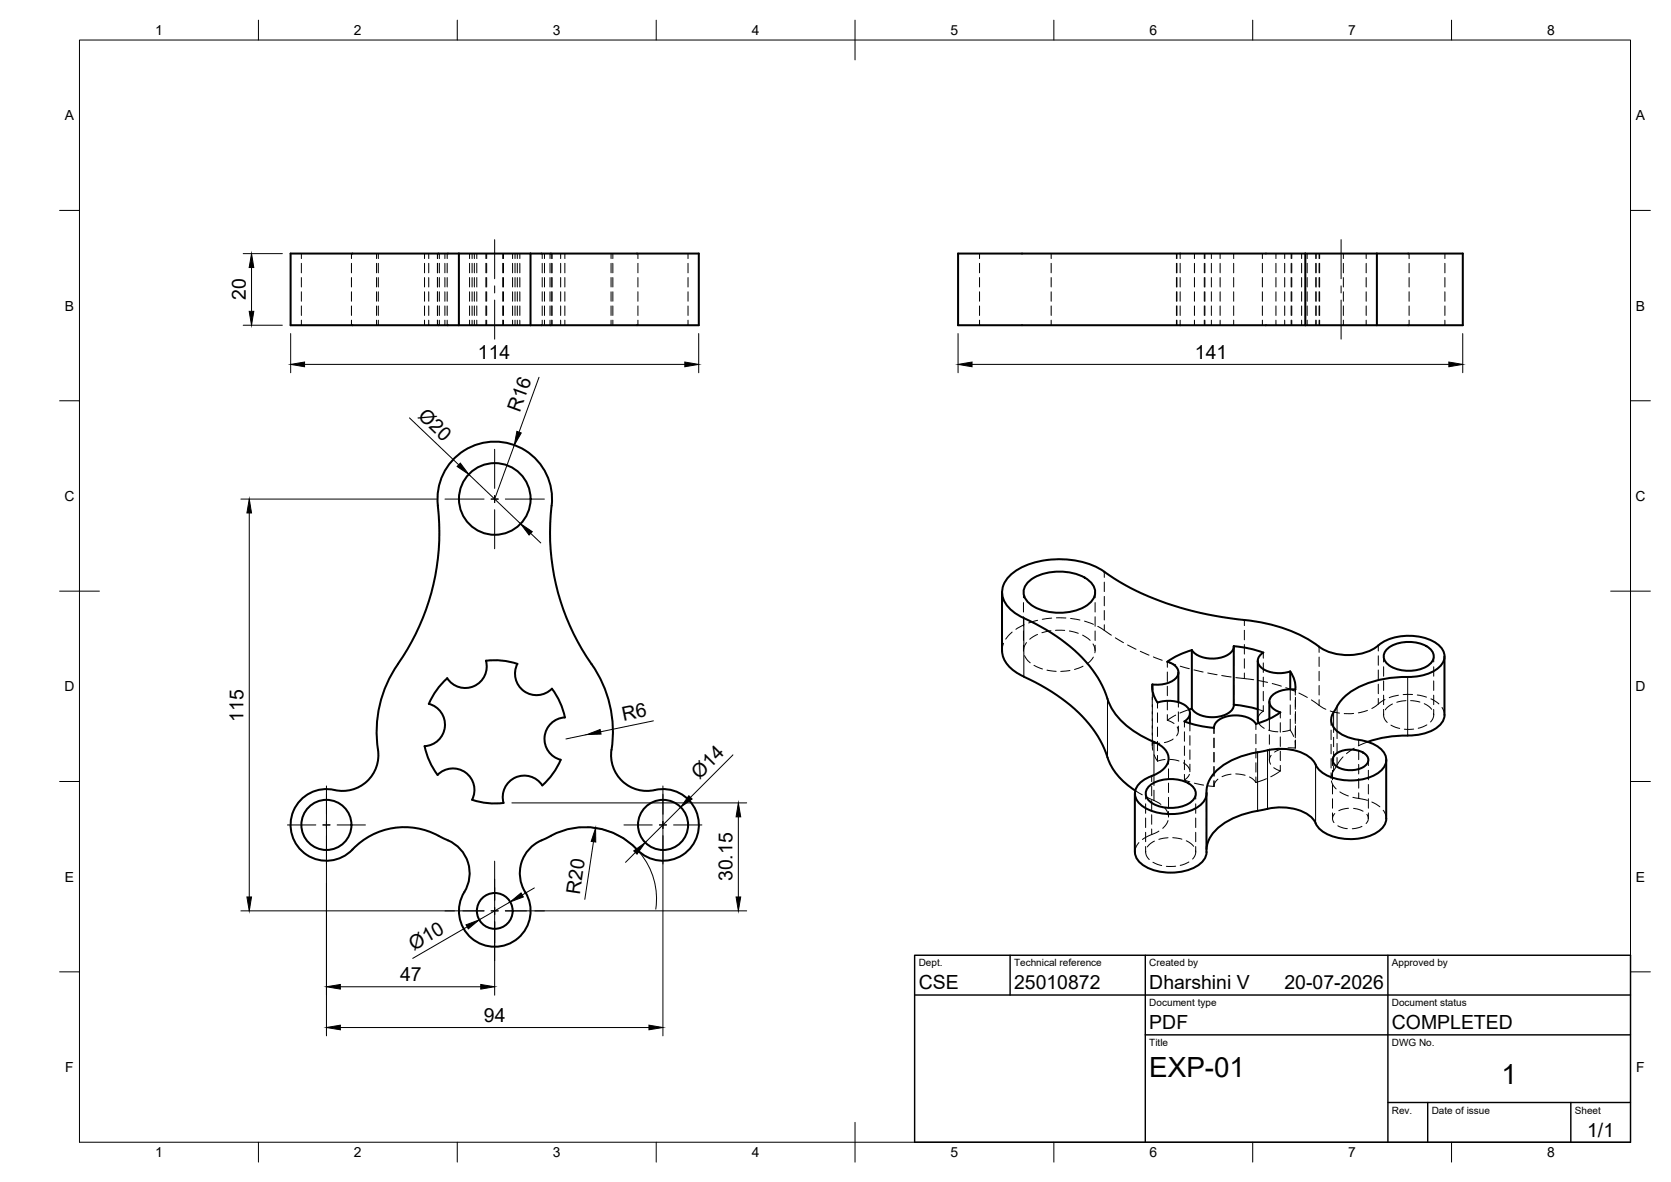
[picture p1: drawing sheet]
<svg xmlns="http://www.w3.org/2000/svg" width="420mm" height="297mm" viewBox="0 0 420 297" stroke-linecap="round" stroke-linejoin="round" font-family="sans-serif">
<!-- layer: Hidden -->
<g fill="none" stroke="#000" stroke-width=".25">
<path d="M75.8 63.7v1.3M75.8 66.2v2.4M75.8 69.8v2.3M75.8 73.3v2.4M75.8 76.9v2.4M88.4 63.7v1.3M88.4 66.2v2.4M88.4 69.8v2.3M88.4 73.3v2.4M88.4 76.9v2.4M94.7 63.7v1.3M94.7 66.2v2.4"/>
<path d="M94.7 69.8v2.3M94.7 73.3v2.4M94.7 76.9v2.4M95.1 63.7v1.3M95.1 66.2v2.4M95.1 69.8v2.3M95.1 73.3v2.4M95.1 76.9v2.4M106.7 63.7v1.3M106.7 66.2v2.4M106.7 69.8v2.3M106.7 73.3v2.4"/>
<path d="M106.7 76.9v2.4M107.8 63.7v1.3M107.8 66.2v2.4M107.8 69.8v2.3M107.8 73.3v2.4M107.8 76.9v2.4M110 63.7v1.3M110 66.2v2.4M110 69.8v2.3M110 73.3v2.4M110 76.9v2.4M110.5 63.7v1.3"/>
<path d="M110.5 66.2v2.4M110.5 69.8v2.3M110.5 73.3v2.4M110.5 76.9v2.4M111.9 63.7v1.3M111.9 66.2v2.4M111.9 69.8v2.3M111.9 73.3v2.4M111.9 76.9v2.4M112.4 63.7v1.3M112.4 66.2v2.4M112.4 69.8v2.3"/>
<path d="M112.4 73.3v2.4M112.4 76.9v2.4M118.1 63.7v1.3M118.1 66.2v2.4M118.1 69.8v2.3M118.1 73.3v2.4M118.1 76.9v2.4M118.7 63.7v1.3M118.7 66.2v2.4M118.7 69.8v2.3M118.7 73.3v2.4M118.7 76.9v2.4"/>
<path d="M119.3 63.7v1.3M119.3 66.2v2.4M119.3 69.8v2.3M119.3 73.3v2.4M119.3 76.9v2.4M119.9 63.7v1.3M119.9 66.2v2.4M119.9 69.8v2.3M119.9 73.3v2.4M119.9 76.9v2.4M122.2 63.7v1.3M122.2 66.2v2.4"/>
<path d="M122.2 69.8v2.3M122.2 73.3v2.4M122.2 76.9v2.4M122.4 63.7v1.3M122.4 66.2v2.4M122.4 69.8v2.3M122.4 73.3v2.4M122.4 76.9v2.4M126.4 63.7v1.3M126.4 66.2v2.4M126.4 69.8v2.3M126.4 73.3v2.4"/>
<path d="M126.4 76.9v2.4M126.6 63.7v1.3M126.6 66.2v2.4M126.6 69.8v2.3M126.6 73.3v2.4M126.6 76.9v2.4M128.9 63.7v1.3M128.9 66.2v2.4M128.9 69.8v2.3M128.9 73.3v2.4M128.9 76.9v2.4M129.5 63.7v1.3"/>
<path d="M129.5 66.2v2.4M129.5 69.8v2.3M129.5 73.3v2.4M129.5 76.9v2.4M130.1 63.7v1.3M130.1 66.2v2.4M130.1 69.8v2.3M130.1 73.3v2.4M130.1 76.9v2.4M130.7 63.7v1.3M130.7 66.2v2.4M130.7 69.8v2.3"/>
<path d="M130.7 73.3v2.4M130.7 76.9v2.4M136.3 63.7v1.3M136.3 66.2v2.4M136.3 69.8v2.3M136.3 73.3v2.4M136.3 76.9v2.4M136.9 63.7v1.3M136.9 66.2v2.4M136.9 69.8v2.3M136.9 73.3v2.4M136.9 76.9v2.4"/>
<path d="M138.3 63.7v1.3M138.3 66.2v2.4M138.3 69.8v2.3M138.3 73.3v2.4M138.3 76.9v2.4M138.7 63.7v1.3M138.7 66.2v2.4M138.7 69.8v2.3M138.7 73.3v2.4M138.7 76.9v2.4M138.8 63.7v1.3M138.8 66.2v2.4"/>
<path d="M138.8 69.8v2.3M138.8 73.3v2.4M138.8 76.9v2.4M141 63.7v1.3M141 66.2v2.4M141 69.8v2.3M141 73.3v2.4M141 76.9v2.4M142 63.7v1.3M142 66.2v2.4M142 69.8v2.3M142 73.3v2.4"/>
<path d="M142 76.9v2.4M153.6 63.7v1.3M153.6 66.2v2.4M153.6 69.8v2.3M153.6 73.3v2.4M153.6 76.9v2.4M154.1 63.7v1.3M154.1 66.2v2.4M154.1 69.8v2.3M154.1 73.3v2.4M154.1 76.9v2.4M160.4 63.7v1.3"/>
<path d="M160.4 66.2v2.4M160.4 69.8v2.3M160.4 73.3v2.4M160.4 76.9v2.4M173 63.7v1.3M173 66.2v2.4M173 69.8v2.3M173 73.3v2.4M173 76.9v2.4M246.3 63.7v1.3M246.3 66.2v2.4M246.3 69.8v2.3"/>
<path d="M246.3 73.3v2.4M246.3 76.9v2.4M264.3 63.7v1.3M264.3 66.2v2.4M264.3 69.8v2.3M264.3 73.3v2.4M264.3 76.9v2.4M295.8 63.7v1.3M295.8 66.2v2.4M295.8 69.8v2.3M295.8 73.3v2.4M295.8 76.9v2.4"/>
<path d="M295.9 63.7v1.3M295.9 66.2v2.4M295.9 69.8v2.3M295.9 73.3v2.4M295.9 76.9v2.4M296.7 63.7v1.3M296.7 66.2v2.4M296.7 69.8v2.3M296.7 73.3v2.4M296.7 76.9v2.4M300.3 63.7v1.3M300.3 66.2v2.4"/>
<path d="M300.3 69.8v2.3M300.3 73.3v2.4M300.3 76.9v2.4M302.8 63.7v1.3M302.8 66.2v2.4M302.8 69.8v2.3M302.8 73.3v2.4M302.8 76.9v2.4M303 63.7v1.3M303 66.2v2.4M303 69.8v2.3M303 73.3v2.4"/>
<path d="M303 76.9v2.4M304.6 63.7v1.3M304.6 66.2v2.4M304.6 69.8v2.3M304.6 73.3v2.4M304.6 76.9v2.4M306.8 63.7v1.3M306.8 66.2v2.4M306.8 69.8v2.3M306.8 73.3v2.4M306.8 76.9v2.4M310.2 63.7v1.3"/>
<path d="M310.2 66.2v2.4M310.2 69.8v2.3M310.2 73.3v2.4M310.2 76.9v2.4M317.4 63.7v1.3M317.4 66.2v2.4M317.4 69.8v2.3M317.4 73.3v2.4M317.4 76.9v2.4M320.8 63.7v1.3M320.8 66.2v2.4M320.8 69.8v2.3"/>
<path d="M320.8 73.3v2.4M320.8 76.9v2.4M323 63.7v1.3M323 66.2v2.4M323 69.8v2.3M323 73.3v2.4M323 76.9v2.4M324.7 63.7v1.3M324.7 66.2v2.4M324.7 69.8v2.3M324.7 73.3v2.4M324.7 76.9v2.4"/>
<path d="M324.8 63.7v1.3M324.8 66.2v2.4M324.8 69.8v2.3M324.8 73.3v2.4M324.8 76.9v2.4M327.3 63.7v1.3M327.3 66.2v2.4M327.3 69.8v2.3M327.3 73.3v2.4M327.3 76.9v2.4M328.7 63.7v1.3M328.7 66.2v2.4"/>
<path d="M328.7 69.8v2.3M328.7 73.3v2.4M328.7 76.9v2.4M330.9 63.7v1.3M330.9 66.2v2.4M330.9 69.8v2.3M330.9 73.3v2.4M330.9 76.9v2.4M331.7 63.7v1.3M331.7 66.2v2.4M331.7 69.8v2.3M331.7 73.3v2.4"/>
<path d="M331.7 76.9v2.4M331.8 63.7v1.3M331.8 66.2v2.4M331.8 69.8v2.3M331.8 73.3v2.4M331.8 76.9v2.4M337.8 63.7v1.3M337.8 66.2v2.4M337.8 69.8v2.3M337.8 73.3v2.4M337.8 76.9v2.4M343.5 63.7v1.3"/>
<path d="M343.5 66.2v2.4M343.5 69.8v2.3M343.5 73.3v2.4M343.5 76.9v2.4M354.3 63.7v1.3M354.3 66.2v2.4M354.3 69.8v2.3M354.3 73.3v2.4M354.3 76.9v2.4M363.3 63.7v1.3M363.3 66.2v2.4M363.3 69.8v2.3"/>
<path d="M363.3 73.3v2.4M363.3 76.9v2.4M75.8 80.5v1.2M88.4 80.5v1.2M94.7 80.5v1.2M95.1 80.5v1.2M106.7 80.5v1.2M107.8 80.5v1.2M110 80.5v1.2M110.5 80.5v1.2M111.9 80.5v1.2M112.4 80.5v1.2"/>
<path d="M118.1 80.5v1.2M118.7 80.5v1.2M119.3 80.5v1.2M119.9 80.5v1.2M122.2 80.5v1.2M122.4 80.5v1.2M126.4 80.5v1.2M126.6 80.5v1.2M128.9 80.5v1.2M129.5 80.5v1.2M130.1 80.5v1.2M130.7 80.5v1.2"/>
<path d="M136.3 80.5v1.2M136.9 80.5v1.2M138.3 80.5v1.2M138.7 80.5v1.2M138.8 80.5v1.2M141 80.5v1.2M142 80.5v1.2M153.6 80.5v1.2M154.1 80.5v1.2M160.4 80.5v1.2M173 80.5v1.2M246.3 80.5v1.2"/>
<path d="M264.3 80.5v1.2M295.8 80.5v1.2M295.9 80.5v1.2M296.7 80.5v1.2M300.3 80.5v1.2M302.8 80.5v1.2M303 80.5v1.2M304.6 80.5v1.2M306.8 80.5v1.2M310.2 80.5v1.2M317.4 80.5v1.2M320.8 80.5v1.2"/>
<path d="M323 80.5v1.2M324.7 80.5v1.2M324.8 80.5v1.2M327.3 80.5v1.2M328.7 80.5v1.2M330.9 80.5v1.2M331.7 80.5v1.2M331.8 80.5v1.2M337.8 80.5v1.2M343.5 80.5v1.2M354.3 80.5v1.2M363.3 80.5v1.2"/>
<path d="M254.5 158.8l-1.6 1.8M257.3 148.8v1.4M257.3 151.4v2.4M257.3 155v2.4M257.3 158.6v2.4M257.5 157l-2.1 1.1M260.9 159.4l-2 1.2M260.9 155.9l-2.3 .7M264.2 158.5l-2.2 .5M264.4 155.3l-2.3 .3M265.4 158.4h2.3M265.6 155.3h2.4"/>
<path d="M268.9 158.6l2.2 .6M269.2 155.4l2.3 .4M272.2 159.6l1.9 1.3M272.7 156.1l2.2 .8M275.4 148.8v1.4M275.4 151.4v2.4M275.4 155v2.4M275.4 158.6v2.4M276 157.4l3.4 2.2M252.3 161.7l-.4 1.8M257.3 162.1v1.4M257.6 164.8l.8 1.2 .6 .6"/>
<path d="M258.1 161.5l-.6 1.1-.2 1M260 167.2l2.1 .9M263.2 168.4l2.4 .3M269 168.5l-2.3 .2M272.3 167.4l-2.1 .8M274.8 161.8l.5 .9v1.3M274.9 165.1l-.7 1-.9 .7M275.4 162.1v1.4M280.4 160.3l2.1 1.2M283.5 162.1l2.1 1.1M286.7 163.7l2.2 .9M289.7 172.7v14.7"/>
<path d="M290 165.1l2.2 .8M291 176.5v1.5M291 179.1v2.4M293.3 166.3l2.3 .8M293.5 166.3v1.4M293.5 168.9v2.4M293.5 172.5v2.3M293.5 176v2.4M293.5 179.6v1.4M295.6 179.7l-2.1 1.3M296.3 176.5v1.2M296.3 178.9v2.4"/>
<path d="M296.8 167.4l2.2 .6M299 178.3l-2.3 .9M300.2 168.3l2.3 .6M303.7 169.1l2.3 .5M307.2 169.8l2.4 .3M310.2 177.1h.1M310.2 162.4v1.4M310.2 165v2.4M310.2 168.6v2.3M310.2 172.1v2.4M310.2 175.7v1.5M310.7 170.3l4.5 .5"/>
<path d="M316.3 178.3l1.3 .4M316.4 171l2.3 .5M317.6 178.7l-1 1-.3 1.1M317.6 164v1.4M317.6 166.6v2.4M317.6 170.2v2.4M317.6 173.7v2.4M317.6 177.3v1.4M319.9 171.8l2.3 .6M321.9 179v1.4M323.3 172.8l2.2 .9M324.4 173.2v2.8"/>
<path d="M324.4 177.2v2.3M325.7 173.3v1.4M325.7 175.9v2.4M325.7 179.4v2.4M325.7 172.7v1.4M325.7 175.2v2.4M325.7 178.8v2.4M326.6 174.2l2.1 1.1M329.7 175.9l3.7 2.4M334.5 178.7l2.3 .5M340.4 179.3h-2.4M343.8 178.5l-2.3 .6"/>
<path d="M347.9 165v1.4M347.9 167.6v2.3M347.9 171.1v2.4M347.9 174.7v2.4M347.9 178.3v1.4M347.9 179.5l.1 1 .8 1.1M348.2 175.8l-3.3 2.2M350.1 176.9l-1.1 .8-.7 .7M351.6 174.7l-2.3 .6M353.5 176.1l-2.3 .4M354.7 176.1l2.3 .3M355.2 174.5h-2.4"/>
<path d="M356.4 174.7l2.3 .5M358.1 176.8l1.2 .8 .7 .7M359.8 175.6l2 1.3M360.4 179.3v1l-.7 1.1M360.5 165v1.4M360.5 167.6v2.3M360.5 171.1v2.4M360.5 174.7v2.4M360.5 178.3v1.4M362.6 177.8l.4 .9 .2 1M285.5 198.7l1.7 1M288.1 199.4v1.4"/>
<path d="M290.2 189.7l.8 1.6M291 182.7v2.4M291 186.3v2.4M291 189.9v1.4M291.6 186.8h-1.8l.1 1.7M292.9 190.9l-1.9 .4M293.5 181l1.7 .8M293.8 190.6v1.4M293.8 193.2v2.4M293.8 196.8v2.4M294.1 190.8l2.4 .4M295 185.7l-2.2 .9"/>
<path d="M296 182.7l.3 1.2-.5 1M296.3 182.5v1.2M297.6 191.7l.9 .8 .6 .9M297.8 196l1.4 .5M297.8 181.3v1.4M297.8 183.9v2.4M297.8 187.5v2.4M297.8 191v2.4M297.8 194.6v1.4M299.1 194.6l-.5 .8-.8 .6M299.2 181.8v1.9M299.2 184.9v2.4"/>
<path d="M299.2 188.5v2.3M299.2 192v1.9M300.3 196.8l2.3 .5M300.7 199.4v1.4M303.4 199v1.4M303.8 197.5l1.4 .1M305.2 182.9v1.4M305.2 185.5v2.4M305.2 189.1v2.4M305.2 192.6v2.4M305.2 196.2v1.4M306.2 195.8l-.6 .7-.4 1.1"/>
<path d="M309.5 194.6l-2.2 .6M310.7 194.5l2.4 .3M314.2 195.3l1 .6 .6 .7M315.8 181.9v1.4M315.8 184.5v2.4M315.8 188.1v2.4M315.8 191.7v2.3M315.8 195.2v1.4M316.5 181.7l.5 .7 .9 .6M318.4 195.7l-2.6 .9M319 183.5l2.3 .4M319.2 180.7v2.8"/>
<path d="M319.2 184.7v2.3M319.2 188.2v2.8M319.6 189.8l-.4 1.1 .3 1.2M320.3 192.9l1.6 .8M321.9 193.7l-2.4 1.5M321.9 181.6v2.4M321.9 185.2v2.4M321.9 188.8v2.3M321.9 192.3v1.4M322.7 188.1l-2.2 .9M323.8 187.9l1.9 .1M324.4 183.5l-1.9 .4"/>
<path d="M324.4 183.5l.9 1.6M324.4 180.7v2.8M325.6 186.2l.1 1.8M325.7 183v2.4M325.7 186.6v1.4M325.7 182.4v2.4M325.7 186v1.4M334.7 180.9v1.4M334.7 183.5v2.4M334.7 187.1v2.3M334.7 190.6v2.4M334.7 194.2v1.4"/>
<path d="M334.8 196.2l.3 .9 .9 1.2M335 191v1.4M335 193.6v2.4M335 197.2v2.3M336.9 199l2.1 1M337.7 190.2l-1.1 1.4-1.6 2.6-.2 .9M340.5 188l-1.9 1.4M343.9 186.4l-2.4 1M344.1 191v1.4M344.1 193.6v2.4M344.1 197.2v2.3M349.7 182.2l2.2 .9"/>
<path d="M355.5 183.2h-2.4M358.8 182.2l-2.2 .8M286.4 211.8l-.7 .9-.4 1.4M288.1 202v2.4M288.1 205.6v2.4M288.1 209.2v2.3M288.1 212.7v1.4M288.1 213.9l.1 1 .8 1.1M288.3 200.3l3.6 1.8M289.9 216.7l2.2 .8M290.3 211.4l-1.2 .7-.6 .7M291.4 208.9l-4.1 2.1"/>
<path d="M292.8 202.9l.7 1 .3 1.1M293.7 210.5l-2.3 .4M293.7 206.2l-.5 1-.8 1M293.8 200.4v2.3M293.8 203.9v1.4M294.9 210.5l2.3 .4M295.6 217.7h-2.3M298.3 211.3l1.2 .7 .6 .7M298.9 216.6l-2.1 .9M300.6 213.7l-.1 1.1-.6 1.1M300.7 202v2.4M300.7 205.6v2.4"/>
<path d="M300.7 209.2v2.3M300.7 212.7v1.4M303.4 201.6v2.4M303.4 205.2v2.3M303.4 208.7v2.4M303.4 212.3v1.8M335 200.7v2.4M335 204.3v1.4M335.6 204.5a1.6 1.6 0 0 0-.2 2.2M336.4 207.5l1.5 .6 .9 .1M339.1 203.1l-1.5 .3-1 .3M340.2 200.4l3.6 .7"/>
<path d="M340.3 203.1l2.4 .8M342.5 207.7l-2.5 .6M343.7 204.7a1.68 1.68 0 0 1-.2 2.3M344.1 200.7v2.4M344.1 204.3v1.4M344.9 201.6l2.1 1.2M347.8 203.6l.6 1.1 .2 1"/>
</g>
<!-- layer: Visible -->
<g fill="none" stroke="#000" stroke-width=".51">
<path d="M115.4 63.7h-42.3v18h42.3M115.4 63.7h18M115.4 63.7v18M133.4 63.7h42.3v18h-42.3M133.4 63.7v18M328.2 63.7h-87.3v18h87.3M328.2 63.7h18M328.2 63.7v18M346.2 63.7h21.6v18h-21.6M346.2 63.7v18M115.4 81.7h18M328.2 81.7h18"/>
<path d="M110.1 127.1a58.1 58.1 0 0 1-10.9 41 30.1 30.1 0 0 0-4.1 21.2 9.2 9.2 0 0 1-12.1 9 9 9 0 0 0-9.4 12.1 9 9 0 0 0 15 3.1 18.2 18.2 0 0 1 23.1-2.7 9.2 9.2 0 0 1 4.5 14.3 9 9 0 0 0 9.2 12.8 9 9 0 0 0 6.2-14.5 9.1 9.1 0 0 1 5.5-12.6 18.4 18.4 0 0 1 23.9 3.4 9 9 0 0 0 14.6-5.3 9 9 0 0 0-11.8-10.2 9.2 9.2 0 0 1-9.8-11.8 30.4 30.4 0 0 0-6.5-21.9 57.6 57.6 0 0 1-8.8-37.9M138.7 127.1a14.4 14.4 0 0 0-14.3-16.1 14.4 14.4 0 0 0-14.3 16.1M251.9 148.8v14.7M257.4 155.3a42.4 42.4 0 0 1 18.7 15l1.6 3.2a17.5 17.5 0 0 0 9.7 11.7l1.4 .6a8.3 8.3 0 0 1 4.6 3.1 3.5 3.5 0 0 1-1.4 4.8l-2.4 1.3a5.8 5.8 0 0 0-4.2 4.2 5.3 5.3 0 0 0 4.2 4.6 13.4 13.4 0 0 0 12.5-1.8 4.2 4.2 0 0 0 1.3-3.7 9.6 9.6 0 0 1 5.6-6.8 23.1 23.1 0 0 1 7.2-2.5M257.4 155.3a8.4 8.4 0 0 1-5.4-5.8 6.4 6.4 0 0 1 3.3-6 21.9 21.9 0 0 1 22.4 .2 71.9 71.9 0 0 0 33.3 11.9 39.6 39.6 0 0 1 22 7.7 13.5 13.5 0 0 0 14.3-1.6 13.6 13.6 0 0 1 14.2 .2 3.6 3.6 0 0 1-.5 6.4 14.6 14.6 0 0 1-8.8 1.8 22.8 22.8 0 0 0-13.9 4.8 10.3 10.3 0 0 0-2.5 3.4 3.7 3.7 0 0 0 1 5.9l2.2 1.1 1.7 .5a9.9 9.9 0 0 1 7.3 3.4 3.5 3.5 0 0 1-1.2 4.9 13.5 13.5 0 0 1-14.5-.1l-1.1-1.2-.4-.6M258.4 146.4a12.6 12.6 0 0 1 11.4-2.4 7.6 7.6 0 0 1 5.4 3.7 3.9 3.9 0 0 1-2.5 4.8 13.8 13.8 0 0 1-13.6-.6 3.5 3.5 0 0 1-.7-5.5zM122.2 166a5.4 5.4 0 0 1-3 6.4 5.4 5.4 0 0 1-6.8-2 18.6 18.6 0 0 0-4.6 6.5 5.4 5.4 0 0 1 4.1 5.8 5.4 5.4 0 0 1-5.1 4.8M122.2 166a18 18 0 0 1 7.9 .8 5.4 5.4 0 0 0 1.7 6.9 5.4 5.4 0 0 0 7-.6 18 18 0 0 1 3.2 7.2 5.4 5.4 0 0 0-5.1 4.9 5.4 5.4 0 0 0 4.1 5.7 17.8 17.8 0 0 1-4.6 6.5 5.4 5.4 0 0 0-6.8-2 5.4 5.4 0 0 0-3 6.4 18 18 0 0 1-7.9-.8M252 163.5a7.2 7.2 0 0 0 4.5 6l.9 .5M257.4 170.1a42 42 0 0 1 18.7 14.9l1.6 3.2a16.7 16.7 0 0 0 4.3 7.7l3.5 2.8M289.8 172v1.3M289.8 172l.1 2 .4 1.3 .7 1.2a7.9 7.9 0 0 1 7.5 1.2 2.16 2.16 0 0 1-.7 3.6 27.1 27.1 0 0 0 7.4 1.6"/>
<path d="M289.8 172a6.8 6.8 0 0 0 6.2-1.9 2.16 2.16 0 0 0-1-3.1l-1.4-.7a19.5 19.5 0 0 1 6.1-2.9v14.7l-.7 .2M296.3 169v7.5M299.2 179.2v2.6M299.7 163.4a6.7 6.7 0 0 0 7 1.9 3.9 3.9 0 0 0 3.5-2.9 28.7 28.7 0 0 1 7.4 1.6 2.21 2.21 0 0 0-1.3 2 2.21 2.21 0 0 0 1.2 2 8.3 8.3 0 0 0 6.9 .7M310.2 162.4v14.7a3.3 3.3 0 0 1-2.7 2.7 7.9 7.9 0 0 1-7.4-1.2l-.4-.5M310.2 177.1l3.1 .4 3 .7M316.3 166.1v14.7l.2 .9M319.2 176.3v4.4M324.4 173.2v-4.4l1 1.9 .3 1.3v1.3M325.7 173.3a6.8 6.8 0 0 0-6.2 1.9 2.16 2.16 0 0 0 .9 3.1l1.5 .7a19.4 19.4 0 0 1-6.1 2.9 6.7 6.7 0 0 0-7-1.9 3.9 3.9 0 0 0-3.6 2.9M349 162.9a9.4 9.4 0 0 1 10.4 0 2.62 2.62 0 0 1 1.1 2.5 2.62 2.62 0 0 1-1.8 2.1 9.6 9.6 0 0 1-9.7-.5 2.47 2.47 0 0 1 0-4.1zM363.2 165v14.7a4.9 4.9 0 0 1-3.4 4l-3.2 .9-2.6 .2"/>
<path d="M106.8 187.5a18 18 0 0 0 3.2 7.3M110 194.7a5.4 5.4 0 0 1 7-.6 5.4 5.4 0 0 1 1.7 6.9M285.3 199.4v14.7M289.2 197.3a9.4 9.4 0 0 1 10.4 0 2.62 2.62 0 0 1 1 2.6 2.62 2.62 0 0 1-1.8 2.1 9.6 9.6 0 0 1-9.6-.5 2.47 2.47 0 0 1 0-4.2zM303.4 199.4v14.7a4.7 4.7 0 0 1-3.1 3.9 13.6 13.6 0 0 1-13.5-1.1 3.8 3.8 0 0 1-1.4-2.8M305.2 182.9h.1M318.7 188.6l-2.5 .5M318.7 188.5a13.1 13.1 0 0 1 11 2.1l1.1 1.6M335.8 189.5a6.4 6.4 0 0 1 7.9 .5 1.88 1.88 0 0 1-1 2.8 6.4 6.4 0 0 1-7.3-.9 1.69 1.69 0 0 1 .4-2.4zM348.6 191v14.7a5.6 5.6 0 0 1-4.6 4.5 13.1 13.1 0 0 1-12.3-2l-.9-1.3M353.9 184.9a28.7 28.7 0 0 0-10 1.5M318.7 203.3l-.5 .1a28.2 28.2 0 0 0-10.6 3.6 8.8 8.8 0 0 0-4.2 6.3"/>
<path d="M318.7 203.3a13.1 13.1 0 0 1 11 2l1.1 1.6"/>
<circle cx="124.4" cy="125.4" r="9"/>
<circle cx="82.1" cy="207.3" r="6.3"/>
<circle cx="166.7" cy="207.3" r="6.3"/>
<circle cx="124.4" cy="228.9" r="4.5"/>
</g>
<!-- layer: Hidden Narrow -->
<g fill="none" stroke="#000" stroke-width=".25">
<path d="M277.7 143.7v1.4M277.7 146.3v2.4M277.7 149.9v2.3M277.7 153.4v2.4M277.7 157v1.4M312.9 155.8v1.4M312.9 158.4v2.4M312.9 162v2.4M312.9 165.6v2.3M312.9 169.1v1.4M331.7 162.5v1.4M331.7 165.1v2.4"/>
<path d="M331.7 168.7v2.4M331.7 172.3v2.4M331.7 175.8v1.5M346.6 162.2v1.4M346.6 164.8v2.4M346.6 168.4v2.4M346.6 171.9v2.4M346.6 175.5v1.4M289.6 195v1.4M289.6 197.6v2.4M290.2 194.8v2.6M290.2 198.6v2.6"/>
<path d="M303.4 199.3v1.4M335.3 182.8v1.3M335.3 185.3v2.3M335.3 188.9v2.3M335.3 192.4v1.3M336.2 183.8v1.8M336.2 186.8v2.4M336.2 190.4v1.9M341.6 185.9v1.4M341.6 188.5v2.4M341.6 192.1v2.4M341.6 195.7v2.4"/>
<path d="M341.6 199.2v1.4M289.6 201.2v2.4M289.6 204.8v2.3M289.6 208.3v1.4M303.4 201.9v2.3M303.4 205.4v2.4M303.4 209v2.4M303.4 212.6v1.4"/>
</g>
<!-- layer: Visible Narrow -->
<path d="M257.4 155.3v14.8M278.5 175.6v14.7M335.3 179v3.8M336.2 177.5v6.3M353.9 170.1v14.8M290.2 186.4v8.4M316.2 189v14.8M318.7 188.5v14.8M330.8 192.2v14.7" fill="none" stroke="#000" stroke-width=".25"/>
<!-- layer: BORDER -->
<g fill="none" stroke="#000" stroke-width=".25">
<path d="M20 10.1h390v276.9h-390zM65 5.1v5M115 5.1v5M165 5.1v5M215 5.1v10M265 5.1v5M315 5.1v5M365 5.1v5M15 52.9h5M410 52.9h5M15 100.7h5M410 100.7h5"/>
<path d="M15 148.6h10M405 148.6h10M15 196.4h5M410 196.4h5M15 244.2h5M410 244.2h5M65 287v5M115 287v5M165 287v5M215 282.1v9.9M265 287v5M315 287v5"/>
<path d="M365 287v5"/>
</g>
<!-- layer: TITLEBLOCK -->
<path d="M230 240.1h180v46.9h-180zM230 250h180M254 240.1v9.9M288 240.1v46.9M349 240.1v46.9M288 260.1h122M349 277.1h61M359 277.1v9.9M395 277.1v9.9" fill="none" stroke="#000" stroke-width=".36"/>
<!-- layer: Smart Centers -->
<g fill="none" stroke="#000" stroke-width=".25">
<path d="M124.4 60.2v9.8M124.4 71.8v1.8M124.4 75.4v9.8M337.2 60.2v9.8M337.2 71.8v1.8M337.2 75.4v9.8M124.4 112.9v9.8M111.9 125.4h9.8M123.5 125.4h1.8M124.4 124.5v1.8M124.4 128.1v9.8M127.1 125.4h9.8"/>
<path d="M82.1 197.5v7.1M166.7 197.5v7.1M72.3 207.3h7.1M81.2 207.3h1.8M82.1 206.4v1.8M82.1 210v7.1M84.8 207.3h7.1M124.4 216.4v9.8M156.9 207.3h7.1M165.8 207.3h1.8M166.7 206.4v1.8M166.7 210v7.1"/>
<path d="M169.4 207.3h7.1M111.9 228.9h9.8M123.5 228.9h1.8M124.4 228v1.8M124.4 231.6v9.8M127.1 228.9h9.8"/>
</g>
<!-- layer: FD_Dimensions -->
<g fill="none" stroke="#000" stroke-width=".25">
<path d="M61.2 63.7h9.8M63.2 67.2v11M61.2 81.7h9.8M73.1 83.8v9.9M76.6 91.6h95.6M135.5 94.8l-5 13.8M175.7 83.8v9.9M240.9 83.8v9.9M244.4 91.6h119.9M367.8 83.8v9.9M103 105l12.3 11.8M117.9 119.2l13 12.4"/>
<path d="M129.3 111.9l-4.9 13.5M60.6 125.4h49.2M62.7 128.9v96.5M133.4 134l2.6 2.4M82.1 199.6v60.7M147.6 184.6l-5.3 1.1M164.3 181.2l-13.3 2.7M166.7 199.6v60.7M184.3 189.7l-10.7 10.7M128.7 201.8h59M147.7 207.9a18 18 0 0 1 17.2 20.6M149.2 211.5l-2.2 14.5"/>
<path d="M159.7 214.2l-2.4 2.5M171.1 202.9l-8.9 8.9M185.7 205.3v20.1M60.6 228.9h53.7M117.5 232.9l-13.7 7.9M124.4 223v27.1M128.3 226.7l-7.8 4.5M134.3 223.1l-3 1.8M134.5 228.9h53.2M85.6 258.2h77.6M85.6 248h35.3"/>
</g>
<g fill="#000" stroke="#000" stroke-width=".25">
<path d="M62.7 78.2h1.1l-.6 3.5zM63.2 63.7l.6 3.5h-1.1zM73.1 91.6l3.5-.6v1.2zM172.2 91l3.5 .6-3.5 .6zM240.9 91.6l3.5-.6v1.2zM364.3 91l3.5 .6-3.5 .6zM115.7 116.4l2.2 2.8-3-2zM130 108.4l1.1 .4-1.8 3.1zM62.7 125.4l.5 3.5h-1.1zM130.9 131.6l2.9 2-.8 .9zM147.6 184.6l3.3-1.3 .2 1.2zM173.2 200l.8 .8-2.9 2.1z"/>
<path d="M149.8 208.1v3.5l-1.1-.2zM159.3 213.8l2.9-2-2 2.9zM185.7 201.8l.5 3.5h-1.1zM62.1 225.4h1.1l-.5 3.5zM117.2 232.4l3.3-1.2-2.7 2.2zM128.3 226.7l2.7-2.3 .6 1zM185.1 225.4h1.1l-.5 3.5zM82.1 258.2l3.5-.6v1.2zM82.1 248l3.5-.6v1.2zM120.9 247.4l3.5 .6-3.5 .6zM163.2 257.6l3.5 .6-3.5 .6z"/>
</g>
<g font-size="7">
<text x="289" y="270.6">EXP-01</text>
<text x="377.5" y="272.3">1</text>
</g>
<g font-size="4.9">
<text x="61.8" y="75.4" transform="rotate(-90 61.8 75.4)">20</text>
<text x="120.2" y="90.2">114</text>
<text x="300.5" y="90.2">141</text>
<text x="104.9" y="104.7" transform="rotate(44 104.9 104.7)">Ø20</text>
<text x="130.7" y="103.9" transform="rotate(-70 130.7 103.9)">R16</text>
<text x="61.2" y="181.4" transform="rotate(-90 61.2 181.4)">115</text>
<text x="156.7" y="181.2" transform="rotate(-12 156.7 181.2)">R6</text>
<text x="175.9" y="196" transform="rotate(-45 175.9 196)">Ø14</text>
<text x="184.2" y="221.5" transform="rotate(-90 184.2 221.5)">30.15</text>
<text x="145.8" y="224.8" transform="rotate(-81 145.8 224.8)">R20</text>
<text x="104.1" y="238.9" transform="rotate(-30 104.1 238.9)">Ø10</text>
<text x="100.6" y="246.6">47</text>
<text x="231" y="248.5">CSE</text>
<text x="255" y="248.5">25010872</text>
<text x="289" y="248.5">Dharshini V</text>
<text x="323" y="248.5">20-07-2026</text>
<text x="121.7" y="256.8">94</text>
<text x="289" y="258.6">PDF</text>
<text x="350" y="258.6">COMPLETED</text>
<text x="399.1" y="285.7">1/1</text>
</g>
<g font-size="3.5">
<text x="39" y="8.8">1</text>
<text x="89" y="8.8">2</text>
<text x="139" y="8.8">3</text>
<text x="189" y="8.8">4</text>
<text x="239" y="8.8">5</text>
<text x="289" y="8.8">6</text>
<text x="339" y="8.8">7</text>
<text x="389" y="8.8">8</text>
<text x="16.3" y="30.2">A</text>
<text x="411.3" y="30.2">A</text>
<text x="16.3" y="78">B</text>
<text x="411.3" y="78">B</text>
<text x="16.2" y="125.9">C</text>
<text x="411.2" y="125.9">C</text>
<text x="16.2" y="173.7">D</text>
<text x="411.2" y="173.7">D</text>
<text x="16.3" y="221.6">E</text>
<text x="411.3" y="221.6">E</text>
<text x="16.4" y="269.4">F</text>
<text x="411.4" y="269.4">F</text>
<text x="39" y="290.8">1</text>
<text x="89" y="290.8">2</text>
<text x="139" y="290.8">3</text>
<text x="189" y="290.8">4</text>
<text x="239" y="290.8">5</text>
<text x="289" y="290.8">6</text>
<text x="339" y="290.8">7</text>
<text x="389" y="290.8">8</text>
</g>
<g font-size="2.5">
<text x="231" y="242.9">Dept.</text>
<text x="255" y="242.9">Technical reference</text>
<text x="289" y="242.9">Created by</text>
<text x="350" y="242.9">Approved by</text>
<text x="289" y="252.8">Document type</text>
<text x="350" y="252.8">Document status</text>
<text x="289" y="262.9">Title</text>
<text x="350" y="262.9">DWG No.</text>
<text x="350" y="279.9">Rev.</text>
<text x="360" y="279.9">Date of issue</text>
<text x="396" y="279.9">Sheet</text>
</g>
</svg>
